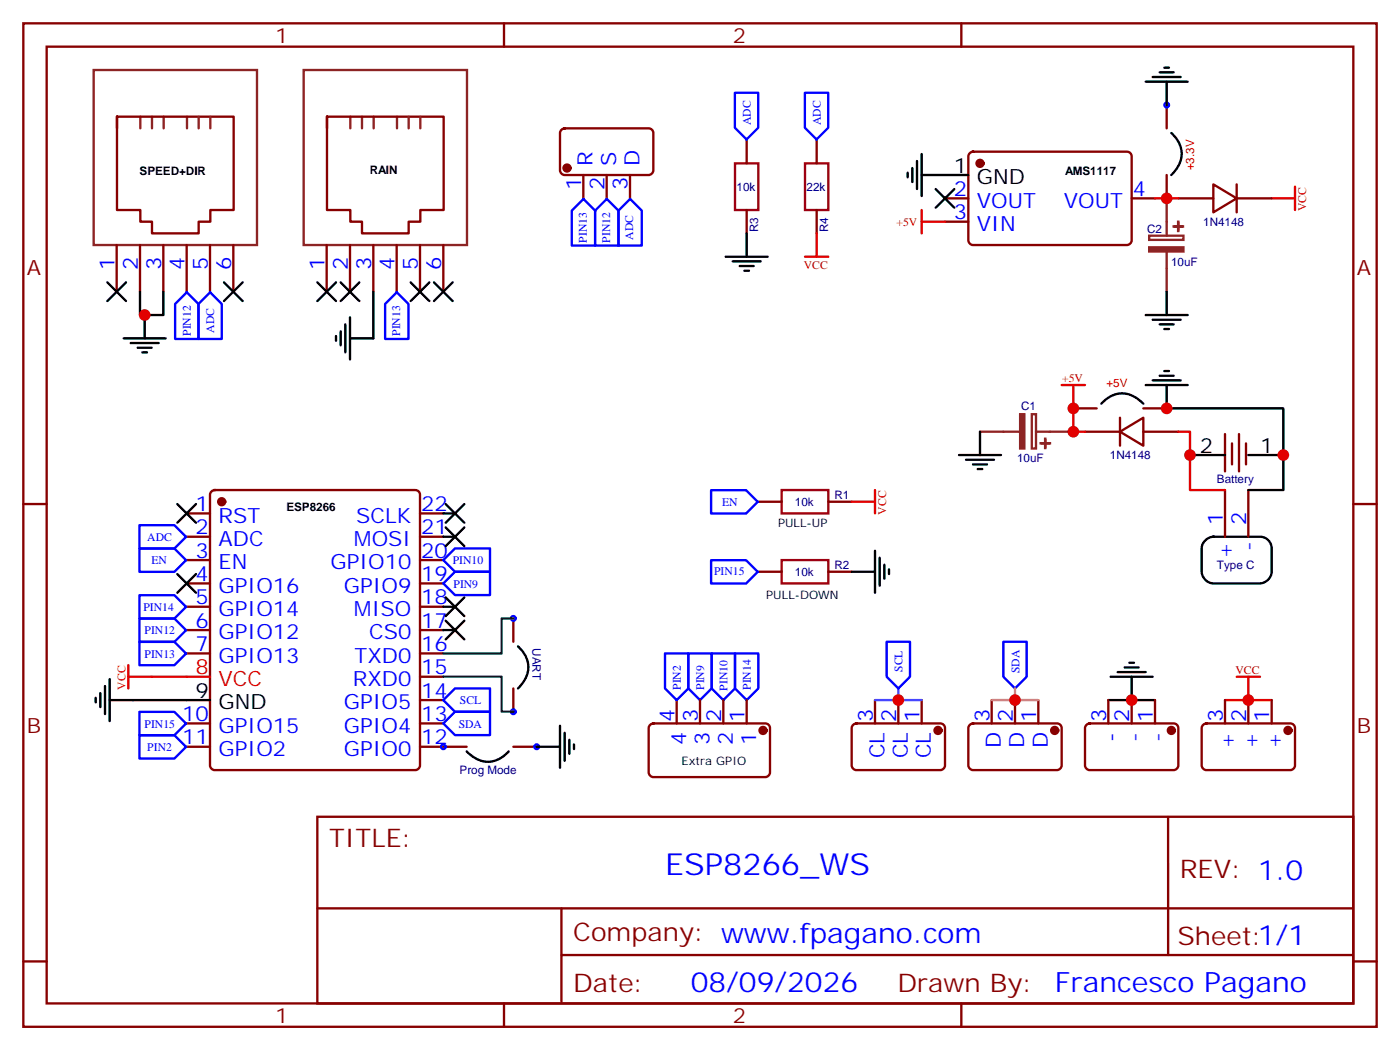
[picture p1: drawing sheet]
<svg xmlns="http://www.w3.org/2000/svg" width="212mm" height="159mm" viewBox="0 0 212 159" stroke-linecap="round" stroke-linejoin="round" font-family="sans-serif">
<g fill="none" stroke="#870000" stroke-width=".35">
<path d="M3.5 3.5h204.6v151.7h-204.6zM7.1 7.1h197.5v144.6h-197.5zM17.7 17.6h17.6v14.1h-3.5v1.8h-1.8v1.8h-7v-1.8h-1.8v-1.8h-3.5v-14.1v1.8M49.4 17.6h17.7v14.1h-3.6v1.8h-1.7v1.8h-7.1v-1.8h-1.7v-1.8h-3.6v-14.1v1.8M76.2 3.5v3.6M84.9 19.6l.5-.2h12.7a.71 .71 0 0 1 .7 .7v5.7a.76 .76 0 0 1-.7 .7h-12.7a.76 .76 0 0 1-.7-.7v-5.7zM145.3 3.5v3.6M176.4 15.9v3.5M17.6 37v7.1M21.2 37v7.1M24.7 37v7.1M28.2 37v7.1"/>
<path d="M31.7 37v7.1M35.3 37v7.1M49.4 37v7.1M52.9 37v7.1M56.4 37v7.1M60 37v7.1M63.5 37v7.1M67 37v7.1M88.2 26.5v3.5M91.7 26.5v3.5M95.2 26.5v3.5M112.9 21.2v3.5"/>
<path d="M112.9 31.7v3.6M123.5 21.2v3.5M123.5 31.7v3.6M142.9 30h3.5M142.9 33.5h3.5M146.6 23.1l.5-.2h23.3a.71 .71 0 0 1 .7 .7v12.7a.76 .76 0 0 1-.7 .7h-23.3a.76 .76 0 0 1-.7-.7v-12.7zM171.1 30h3.5M176.4 26.5v3.5M178.2 30h5.2M183.4 27.9l3.6 2.1-3.6 2.1zM187 30h5.3M187 27.9v4.2"/>
<path d="M3.5 76.2h3.6M28.2 77.6h3.5M32 74.3l.5-.2h30.3a.71 .71 0 0 1 .7 .7v40.9a.76 .76 0 0 1-.7 .7h-30.3a.76 .76 0 0 1-.8-.7v-40.9zM63.5 77.6h3.5M114.7 75.8h3.5M125.2 75.8h3.6M162.3 61.7h3.5M164 65.3h5.3M169.3 65.3l3.6-2.2v4.3zM169.3 63.1v4.3M172.9 61.7h3.5M172.9 65.3h5.3"/>
<path d="M185.2 65.6v5.7M185.2 74.1v7M186.3 67v3.2M187.3 65.6v5.7M188.4 67v3.2M188.7 74.1v7M204.6 76.2h3.5M28.2 81.1h3.5M28.2 84.7h3.5M28.2 88.2h3.5M28.2 91.7h3.5M28.2 95.2h3.5"/>
<path d="M28.2 98.8h3.5M63.5 81.1h3.5M63.5 84.7h3.5M63.5 88.2h3.5M63.5 91.7h3.5M63.5 95.2h3.5M63.5 98.8h3.5M77.6 93.5v3.5M114.7 86.4h3.5M125.2 86.4h3.6M28.2 109.4h3.5M28.2 112.9h3.5"/>
<path d="M63.5 109.4h3.5M63.5 112.9h7.1M63.5 105.8h3.5M63.5 102.3h3.5M77.6 112.9h3.5M77.6 104.1v3.5M98.3 109.6l.5-.2h16.9a.71 .71 0 0 1 .7 .7v6.7a.76 .76 0 0 1-.7 .7h-16.9a.76 .76 0 0 1-.7-.7v-6.7zM102.3 105.8v3.6M105.8 105.8v3.6M109.4 105.8v3.6M112.9 105.8v3.6M129 109.6l.5-.2h12.7a.71 .71 0 0 1 .7 .7v5.6a.76 .76 0 0 1-.7 .7h-12.7a.76 .76 0 0 1-.7-.7v-5.6z"/>
<path d="M132.3 105.8v3.6M135.8 105.8v3.6M139.3 105.8v3.6M146.6 109.6l.5-.2h12.7a.71 .71 0 0 1 .7 .7v5.6a.76 .76 0 0 1-.7 .7h-12.7a.76 .76 0 0 1-.7-.7v-5.6zM149.9 105.8v3.6M153.5 105.8v3.6M157 105.8v3.6M164.3 109.6l.4-.2h12.7a.71 .71 0 0 1 .8 .7v5.6a.76 .76 0 0 1-.8 .7h-12.7a.76 .76 0 0 1-.7-.7v-5.6zM167.6 105.8v3.6M171.1 105.8v3.6M174.6 105.8v3.6M181.9 109.6l.5-.2h12.7a.71 .71 0 0 1 .7 .7v5.6a.76 .76 0 0 1-.7 .7h-12.7a.76 .76 0 0 1-.7-.7v-5.6z"/>
<path d="M185.2 105.8v3.6M188.7 105.8v3.6M192.3 105.8v3.6M48 123.5h156.6v28.2h-156.6zM48 137.3h156.5M84.9 137.3v14.1M176.6 123.5v20.9M3.5 145.3h3.6M76.2 151.7v3.5M84.9 144.4h119.6M145.3 151.7v3.5M204.6 145.3h3.5"/>
</g>
<g fill="none" stroke="#8c2424" stroke-width=".35">
<path d="M14.2 10.6h24.7v26.4h-24.7zM21.2 17.6v1.8M23 17.6v1.8M24.7 17.6v1.8M28.3 17.6v1.8M30 17.6v1.8M31.8 17.6v1.8M45.9 10.6h24.7v26.4h-24.7zM53 17.6v1.8M54.7 17.6v1.8M56.5 17.6v1.8M60 17.6v1.8"/>
<path d="M61.8 17.6v1.8M63.5 17.6v1.8M173.7 35.6h5.2v.7h-5.2zM176.4 30v5.6M176.4 38.1v6M148.2 65.3h6M156 62.6h.6v5.2h-.6zM156.6 65.3h5.7"/>
</g>
<g fill="#870000" stroke="#870000" stroke-width=".35">
<circle cx="33.5" cy="75.8" r=".53"/>
<circle cx="148.2" cy="24.7" r=".53"/>
<circle cx="141.8" cy="110.4" r=".53"/>
<circle cx="159.5" cy="110.4" r=".53"/>
<circle cx="177.1" cy="110.4" r=".53"/>
<circle cx="194.7" cy="110.4" r=".53"/>
<circle cx="85.7" cy="25.4" r=".53"/>
<circle cx="115.4" cy="110.4" r=".53"/>
</g>
<g fill="none" stroke="#f00" stroke-width=".35">
<path d="M121.7 38.8h3.5M123.5 35.3v3.5M139.3 33.5h3.6M139.3 31.7v3.6M174.6 30h3.6M192.3 30h3.5M195.8 28.2v3.5M160.5 58.2h3.5M162.3 58.2v7.1h1.7M128.8 75.8h3.5M132.3 74.1v3.5M178.2 65.3h1.7v8.8h5.3"/>
<path d="M19.4 102.3h12.3M19.4 100.5v3.6M185.2 105.8h7.1M187 102.3h3.5M188.7 102.3v3.5"/>
</g>
<g fill="none" stroke="#000" stroke-width=".35">
<path d="M173.2 12.3h6.4M174.3 11.6h4.2M175.3 10.9h2.1M176 10.2h.7M176.4 12.3v3.6M109.7 38.8h6.4M110.8 39.5h4.2M112.9 35.3v3.5M137.2 26.1v.7M137.9 25.4v2.1M138.6 24.3v4.3M139.3 26.5h7.1"/>
<path d="M139.3 23.3v6.3M141.5 28.6l2.8 2.8M144.3 28.6l-2.8 2.8M177.1 20.1a4 4 0 0 1 0 6.4M16.2 42.7l2.8 2.8M18.7 51.2h6.3M19 42.7l-2.8 2.8M19.8 51.9h4.2M20.8 52.6h2.1M21.2 44.1v3.5h3.5v-3.5M21.5 53.3h.7M21.9 47.6v3.6"/>
<path d="M33.9 42.7l2.8 2.8M36.7 42.7l-2.8 2.8M48 42.7l2.8 2.8M50.8 50.8v.7M50.8 42.7l-2.8 2.8M51.5 50.1v2.1M51.5 42.7l2.8 2.8M52.2 49v4.3M52.9 48v6.3M54.3 42.7l-2.8 2.8M56.4 44.1v7.1h-3.5M62.1 42.7l2.8 2.8"/>
<path d="M64.9 42.7l-2.8 2.8M65.6 42.7l2.8 2.8M68.4 42.7l-2.8 2.8M111.8 40.2h2.1M112.5 40.9h.7M173.2 58.2h6.4M173.2 47.6h6.4M174.3 57.5h4.2M174.3 48.3h4.2M175.3 56.8h2.1M175.3 49h2.1M176 56.1h.7"/>
<path d="M176 49.7h.7M176.4 58.2v3.5h17.6v12.4h-5.3M176.4 44.1v3.5M26.8 76.2l2.8 2.8M29.6 76.2l-2.8 2.8M67 77.6h1.8M67.4 79.7l2.8 2.8M67.4 76.2l2.8 2.8M70.2 79.7l-2.8 2.8M70.2 76.2l-2.8 2.8M145 68.8h6.3M146 69.5h4.3"/>
<path d="M147.1 70.2h2.1M147.8 70.9h.7M148.2 65.3v3.5M166.5 61a4 4 0 0 1 6.4 0M179.9 68.8h5.3M188.7 68.8h5.3M26.8 86.8l2.8 2.8M29.6 86.8l-2.8 2.8M67 95.2h1.8M67 91.7h1.8M67 81.1h1.8M67.4 93.8l2.8 2.9"/>
<path d="M67.4 90.3l2.8 2.8M70.2 93.8l-2.8 2.9M70.2 90.3l-2.8 2.8M78.3 97.7a4 4 0 0 1 0 6.4M128.8 86.4h3.5M132.3 83.3v6.3M133 84.3v4.2M133.7 85.4v2.1M134.4 86.1v.7M182.3 81.7l.7-.5 .4-.1h7.1a1.76 1.76 0 0 1 1.8 1.8v3.5a1.89 1.89 0 0 1-1.8 1.8h-7.1a1.89 1.89 0 0 1-1.7-1.8v-3.5l.1-.5zM14.5 105.5v.7M15.2 104.8v2.1"/>
<path d="M15.9 103.7v4.2M16.6 105.8h15.1M16.6 102.7v6.3M70.6 113.6a4.1 4.1 0 0 0 4.5 1.3 4.8 4.8 0 0 0 1.8-1.3M81.1 112.9h3.6M84.7 109.7v6.4M85.4 110.8v4.2M86.1 111.8v2.1M86.8 112.5v.7M167.6 105.8h7M167.9 102.3h6.4M169 101.6h4.2"/>
<path d="M170 100.9h2.2M170.7 100.2h.7M171.1 102.3v3.5"/>
</g>
<g fill="none" stroke="#00f" stroke-width=".35">
<path d="M111.1 14h3.5v5.3l-1.7 1.8-1.8-1.8zM121.7 14h3.5v5.3l-1.7 1.8-1.8-1.8zM86.4 31.8l1.8-1.7 1.8 1.7v5.3h-3.6zM91.7 30.1l1.8 1.7v5.3h-3.5v-5.3zM93.5 31.8l1.8-1.7 1.7 1.7v5.3h-3.5zM28.2 44.2l1.8 1.7v5.3h-3.5v-5.3zM31.8 44.2l1.7 1.7v5.3h-3.5v-5.3zM60 44.2l1.8 1.7v5.3h-3.6v-5.3zM21.1 79.4h5.3l1.7 1.8-1.7 1.7h-5.3zM107.5 74.1h5.3l1.8 1.8-1.8 1.7h-5.3zM21.1 90h5.3l1.7 1.7-1.7 1.8h-5.3zM21.1 93.5h5.3l1.7 1.8-1.7 1.7h-5.3z"/>
<path d="M21.1 97h5.3l1.7 1.8-1.7 1.8h-5.3zM21.1 82.9h5.3l1.7 1.8-1.7 1.7h-5.3zM67 88.2l1.8-1.8h5.3v3.6h-5.3zM67 84.7l1.8-1.8h5.3v3.5h-5.3zM100.5 98.8h3.6v5.3l-1.8 1.7-1.8-1.7zM104.1 98.8h3.5v5.3l-1.8 1.7-1.7-1.7zM107.5 84.7h5.3l1.8 1.7-1.8 1.8h-5.3zM107.6 98.8h3.5v5.3l-1.7 1.7-1.8-1.7zM111.1 98.8h3.6v5.3l-1.8 1.7-1.8-1.7zM134.1 97h3.5v5.3l-1.8 1.8-1.7-1.8zM151.7 97h3.5v5.3l-1.7 1.8-1.8-1.8zM21.1 107.6h5.3l1.7 1.8-1.7 1.7h-5.3z"/>
<path d="M21.1 111.1h5.3l1.7 1.8-1.7 1.8h-5.3zM67 109.4l1.8-1.8h5.3v3.5h-5.3zM68.8 104.1h5.3v3.5h-5.3l-1.8-1.8z"/>
<circle cx="176.4" cy="15.9" r=".35"/>
<circle cx="176.4" cy="30" r=".35"/>
<circle cx="162.3" cy="61.7" r=".35"/>
<circle cx="176.4" cy="61.7" r=".35"/>
<circle cx="77.6" cy="93.5" r=".35"/>
<circle cx="67" cy="112.9" r=".35"/>
<circle cx="77.6" cy="107.6" r=".35"/>
<circle cx="81.1" cy="112.9" r=".35"/>
</g>
<path d="M111.1 24.7h3.6v7h-3.6zM121.7 24.7h3.5v7h-3.5zM118.2 74.1h7v3.5h-7zM118.2 84.7h7v3.5h-7z" fill="none" stroke="#a10000" stroke-width=".35"/>
<path d="M77.6 93.5h-1.8v5.3h-8.8M67 102.3h8.8v5.3h1.8" fill="none" stroke="#008700" stroke-width=".35"/>
<g fill="#8c2424" stroke="#8c2424" stroke-width=".35">
<path d="M154.2 62.6h.7v5.2h-.7z"/>
<path d="M158 66.3v1.4z"/>
<path d="M157.3 67h1.4z"/>
<path d="M173.7 37.4h5.2v.6h-5.2z"/>
<path d="M177.4 34.2l1.5 .1z"/>
<path d="M178.1 33.5l.1 1.4z"/>
</g>
<path d="M132.3 105.8h7M135.8 104.1v2.1" fill="none" stroke="#90f" stroke-width=".35"/>
<path d="M149.9 105.8h7.1M153.5 104.1v1.7" fill="none" stroke="#fc0" stroke-width=".35"/>
<g fill="#c00">
<circle cx="171.1" cy="105.8" r=".88"/>
<circle cx="162.3" cy="61.7" r=".88"/>
<circle cx="176.4" cy="61.7" r=".88"/>
<circle cx="162.3" cy="65.3" r=".88"/>
<circle cx="176.4" cy="30" r=".88"/>
<circle cx="188.7" cy="105.8" r=".88"/>
<circle cx="179.9" cy="68.8" r=".88"/>
<circle cx="194" cy="68.8" r=".88"/>
<circle cx="135.8" cy="105.8" r=".88"/>
<circle cx="153.5" cy="105.8" r=".88"/>
<circle cx="21.9" cy="47.6" r=".88"/>
</g>
<text font-size="4.6" fill="#00f" x="100.5" y="132.3">ESP8266_WS</text>
<g font-size="4.2" fill="#00f">
<text x="104.4" y="149.9">08/09/2026</text>
<text x="159.5" y="149.9">Francesco Pagano</text>
</g>
<g font-size="3.9" fill="#800">
<text x="49.7" y="128.1">TITLE:</text>
<text x="178.4" y="132.7">REV: 1.0</text>
<text x="86.6" y="142.3">Company: www.fpagano.com</text>
<text x="178" y="142.9">Sheet:1/1</text>
<text x="86.6" y="149.9">Date:</text>
<text x="135.7" y="150">Drawn By:</text>
</g>
<g font-size="3.2" fill="#800">
<text x="41.6" y="6.5">1</text>
<text x="110.8" y="6.5">2</text>
<text x="4.1" y="41.6">A</text>
<text x="205.1" y="41.6">A</text>
<text x="4.1" y="110.8">B</text>
<text x="205.1" y="110.8">B</text>
<text x="41.6" y="154.7">1</text>
<text x="110.8" y="154.7">2</text>
</g>
<g font-size="3.2" fill="#00f">
<text x="87.8" y="28.6" transform="rotate(-90 87.8 28.6)">1</text>
<text x="89.6" y="25.2" transform="rotate(-90 89.6 25.2)">R</text>
<text x="91.4" y="28.6" transform="rotate(-90 91.4 28.6)">2</text>
<text x="93.1" y="25.2" transform="rotate(-90 93.1 25.2)">S</text>
<text x="94.9" y="28.6" transform="rotate(-90 94.9 28.6)">3</text>
<text x="96.7" y="25.2" transform="rotate(-90 96.7 25.2)">D</text>
<text x="144.2" y="29.6">2</text>
<text x="171.3" y="29.6">4</text>
<text x="144.2" y="33.2">3</text>
<text x="147.7" y="31.4">VOUT</text>
<text x="147.7" y="34.9">VIN</text>
<text x="160.8" y="31.4">VOUT</text>
<text x="17.3" y="40.8" transform="rotate(-90 17.3 40.8)">1</text>
<text x="20.9" y="40.8" transform="rotate(-90 20.9 40.8)">2</text>
<text x="24.4" y="40.8" transform="rotate(-90 24.4 40.8)">3</text>
<text x="27.9" y="40.8" transform="rotate(-90 27.9 40.8)">4</text>
<text x="31.4" y="40.8" transform="rotate(-90 31.4 40.8)">5</text>
<text x="35" y="40.8" transform="rotate(-90 35 40.8)">6</text>
<text x="49.1" y="40.8" transform="rotate(-90 49.1 40.8)">1</text>
<text x="52.6" y="40.8" transform="rotate(-90 52.6 40.8)">2</text>
<text x="56.1" y="40.8" transform="rotate(-90 56.1 40.8)">3</text>
<text x="59.7" y="40.8" transform="rotate(-90 59.7 40.8)">4</text>
<text x="63.2" y="40.8" transform="rotate(-90 63.2 40.8)">5</text>
<text x="66.7" y="40.8" transform="rotate(-90 66.7 40.8)">6</text>
<text x="29.6" y="77.3">1</text>
<text x="63.7" y="77.3">22</text>
<text x="29.6" y="80.8">2</text>
<text x="33.1" y="79">RST</text>
<text x="33.1" y="82.5">ADC</text>
<text x="53.5" y="82.5">MOSI</text>
<text x="53.8" y="79">SCLK</text>
<text x="63.7" y="80.8">21</text>
<text x="184.9" y="79.4" transform="rotate(-90 184.9 79.4)">1</text>
<text x="188.4" y="79.4" transform="rotate(-90 188.4 79.4)">2</text>
<text x="189.8" y="83.3" transform="rotate(-90 189.8 83.3)">-</text>
<text x="29.6" y="84.3">3</text>
<text x="29.6" y="87.8">4</text>
<text x="33.1" y="86.1">EN</text>
<text x="33.1" y="89.6">GPIO16</text>
<text x="50" y="86.1">GPIO10</text>
<text x="52" y="89.6">GPIO9</text>
<text x="63.7" y="87.8">19</text>
<text x="63.7" y="84.3">20</text>
<text x="186.3" y="84.4" transform="rotate(-90 186.3 84.4)">+</text>
<text x="29.6" y="91.4">5</text>
<text x="29.6" y="94.9">6</text>
<text x="33.1" y="93.1">GPIO14</text>
<text x="53.5" y="93.1">MISO</text>
<text x="63.7" y="94.9">17</text>
<text x="63.7" y="91.4">18</text>
<text x="29.6" y="98.4">7</text>
<text x="33.1" y="96.7">GPIO12</text>
<text x="33.1" y="100.2">GPIO13</text>
<text x="53.6" y="100.2">TXD0</text>
<text x="55.8" y="96.7">CS0</text>
<text x="63.7" y="102">15</text>
<text x="63.7" y="98.4">16</text>
<text x="52" y="107.2">GPIO5</text>
<text x="53.4" y="103.7">RXD0</text>
<text x="63.7" y="105.5">14</text>
<text x="27.5" y="109">10</text>
<text x="27.5" y="112.5">11</text>
<text x="33.1" y="110.8">GPIO15</text>
<text x="52" y="110.8">GPIO4</text>
<text x="63.7" y="112.5">12</text>
<text x="63.7" y="109">13</text>
<text x="102" y="109.2" transform="rotate(-90 102 109.2)">4</text>
<text x="103.7" y="112.7" transform="rotate(-90 103.7 112.7)">4</text>
<text x="105.5" y="109.2" transform="rotate(-90 105.5 109.2)">3</text>
<text x="107.2" y="112.7" transform="rotate(-90 107.2 112.7)">3</text>
<text x="109" y="109.2" transform="rotate(-90 109 109.2)">2</text>
<text x="110.8" y="112.7" transform="rotate(-90 110.8 112.7)">2</text>
<text x="112.5" y="109.2" transform="rotate(-90 112.5 109.2)">1</text>
<text x="114.3" y="112.7" transform="rotate(-90 114.3 112.7)">1</text>
<text x="131.9" y="109.2" transform="rotate(-90 131.9 109.2)">3</text>
<text x="135.5" y="109.2" transform="rotate(-90 135.5 109.2)">2</text>
<text x="139" y="109.2" transform="rotate(-90 139 109.2)">1</text>
<text x="149.6" y="109.2" transform="rotate(-90 149.6 109.2)">3</text>
<text x="151.3" y="113.1" transform="rotate(-90 151.3 113.1)">D</text>
<text x="153.1" y="109.2" transform="rotate(-90 153.1 109.2)">2</text>
<text x="154.9" y="113.1" transform="rotate(-90 154.9 113.1)">D</text>
<text x="156.6" y="109.2" transform="rotate(-90 156.6 109.2)">1</text>
<text x="158.4" y="113.1" transform="rotate(-90 158.4 113.1)">D</text>
<text x="167.2" y="109.2" transform="rotate(-90 167.2 109.2)">3</text>
<text x="169" y="112.1" transform="rotate(-90 169 112.1)">-</text>
<text x="170.7" y="109.2" transform="rotate(-90 170.7 109.2)">2</text>
<text x="172.5" y="112.1" transform="rotate(-90 172.5 112.1)">-</text>
<text x="174.3" y="109.2" transform="rotate(-90 174.3 109.2)">1</text>
<text x="176" y="112.1" transform="rotate(-90 176 112.1)">-</text>
<text x="184.9" y="109.2" transform="rotate(-90 184.9 109.2)">3</text>
<text x="186.6" y="113.3" transform="rotate(-90 186.6 113.3)">+</text>
<text x="188.4" y="109.2" transform="rotate(-90 188.4 109.2)">2</text>
<text x="190.1" y="113.3" transform="rotate(-90 190.1 113.3)">+</text>
<text x="191.9" y="109.2" transform="rotate(-90 191.9 109.2)">1</text>
<text x="193.7" y="113.3" transform="rotate(-90 193.7 113.3)">+</text>
<text x="33.1" y="114.3">GPIO2</text>
<text x="52" y="114.3">GPIO0</text>
<text x="133.7" y="114.6" transform="rotate(-90 133.7 114.6)">CL</text>
<text x="137.2" y="114.6" transform="rotate(-90 137.2 114.6)">CL</text>
<text x="140.8" y="114.6" transform="rotate(-90 140.8 114.6)">CL</text>
</g>
<g font-size="3.2">
<text x="144.2" y="26.1">1</text>
<text x="147.7" y="27.9">GND</text>
<text x="181.4" y="68.4">2</text>
<text x="190.5" y="68.4">1</text>
<text x="29.6" y="105.5">9</text>
<text x="33.1" y="107.2">GND</text>
</g>
<g font-size="3.2" fill="#f00">
<text x="29.6" y="102">8</text>
<text x="33.1" y="103.7">VCC</text>
</g>
<g font-size="1.8" fill="#00f">
<text x="113.5" y="18.9" transform="rotate(-90 113.5 18.9)">ADC</text>
<text x="124.1" y="18.9" transform="rotate(-90 124.1 18.9)">ADC</text>
<text x="88.7" y="36.7" transform="rotate(-90 88.7 36.7)">PIN13</text>
<text x="92.3" y="36.7" transform="rotate(-90 92.3 36.7)">PIN12</text>
<text x="95.7" y="36.2" transform="rotate(-90 95.7 36.2)">ADC</text>
<text x="28.9" y="50.8" transform="rotate(-90 28.9 50.8)">PIN12</text>
<text x="32.4" y="50.3" transform="rotate(-90 32.4 50.3)">ADC</text>
<text x="60.5" y="50.8" transform="rotate(-90 60.5 50.8)">PIN13</text>
<text x="109.2" y="76.4">EN</text>
<text x="22.3" y="81.8">ADC</text>
<text x="22.9" y="85.3">EN</text>
<text x="68.4" y="85.3">PIN10</text>
<text x="68.6" y="88.8">PIN9</text>
<text x="108" y="86.9">PIN15</text>
<text x="21.7" y="92.3">PIN14</text>
<text x="21.9" y="95.9">PIN12</text>
<text x="21.9" y="99.4">PIN13</text>
<text x="136.4" y="101.6" transform="rotate(-90 136.4 101.6)">SCL</text>
<text x="154.2" y="101.7" transform="rotate(-90 154.2 101.7)">SDA</text>
<text x="69.5" y="106.4">SCL</text>
<text x="102.9" y="104.3" transform="rotate(-90 102.9 104.3)">PIN2</text>
<text x="106.5" y="104.3" transform="rotate(-90 106.5 104.3)">PIN9</text>
<text x="110" y="104.4" transform="rotate(-90 110 104.4)">PIN10</text>
<text x="113.5" y="104.3" transform="rotate(-90 113.5 104.3)">PIN14</text>
<text x="21.9" y="110">PIN15</text>
<text x="22.3" y="113.5">PIN2</text>
<text x="69.4" y="110.1">SDA</text>
</g>
<g font-size="1.8">
<text x="21.1" y="26.4">SPEED+DIR</text>
<text x="55.9" y="26.4">RAIN</text>
<text x="161" y="26.4">AMS1117</text>
<text x="43.3" y="77.2">ESP8266</text>
<text x="117.6" y="79.6">PULL-UP</text>
<text x="115.9" y="90.5">PULL-DOWN</text>
<text x="103" y="115.7">Extra GPIO</text>
</g>
<g font-size="1.8" fill="#000080">
<text x="111.4" y="28.9">10k</text>
<text x="122" y="28.9">22k</text>
<text x="114.6" y="35.1" transform="rotate(-90 114.6 35.1)">R3</text>
<text x="125.2" y="35.1" transform="rotate(-90 125.2 35.1)">R4</text>
<text x="173.4" y="35.2">C2</text>
<text x="181.9" y="34.2">1N4148</text>
<text x="177.1" y="40.2">10uF</text>
<text x="154.4" y="62">C1</text>
<text x="153.8" y="69.8">10uF</text>
<text x="167.8" y="69.4">1N4148</text>
<text x="120.2" y="76.5">10k</text>
<text x="126.1" y="75.4">R1</text>
<text x="184" y="72.9">Battery</text>
<text x="120.2" y="87.1">10k</text>
<text x="126.1" y="86">R2</text>
<text x="184" y="86">Type C</text>
<text x="80.5" y="98" transform="rotate(90 80.5 98)">UART</text>
<text x="69.5" y="117.1">Prog Mode</text>
</g>
<g font-size="1.8" fill="#f00">
<text x="180.6" y="25.8" transform="rotate(-90 180.6 25.8)">+3.3V</text>
<text x="135.6" y="34.1">+5V</text>
<text x="197.5" y="31.9" transform="rotate(-90 197.5 31.9)">VCC</text>
<text x="121.5" y="40.6">VCC</text>
<text x="160.6" y="57.8">+5V</text>
<text x="167.3" y="58.5">+5V</text>
<text x="134" y="77.8" transform="rotate(-90 134 77.8)">VCC</text>
<text x="186.8" y="101.9">VCC</text>
<text x="19" y="104.2" transform="rotate(-90 19 104.2)">VCC</text>
</g>
</svg>
